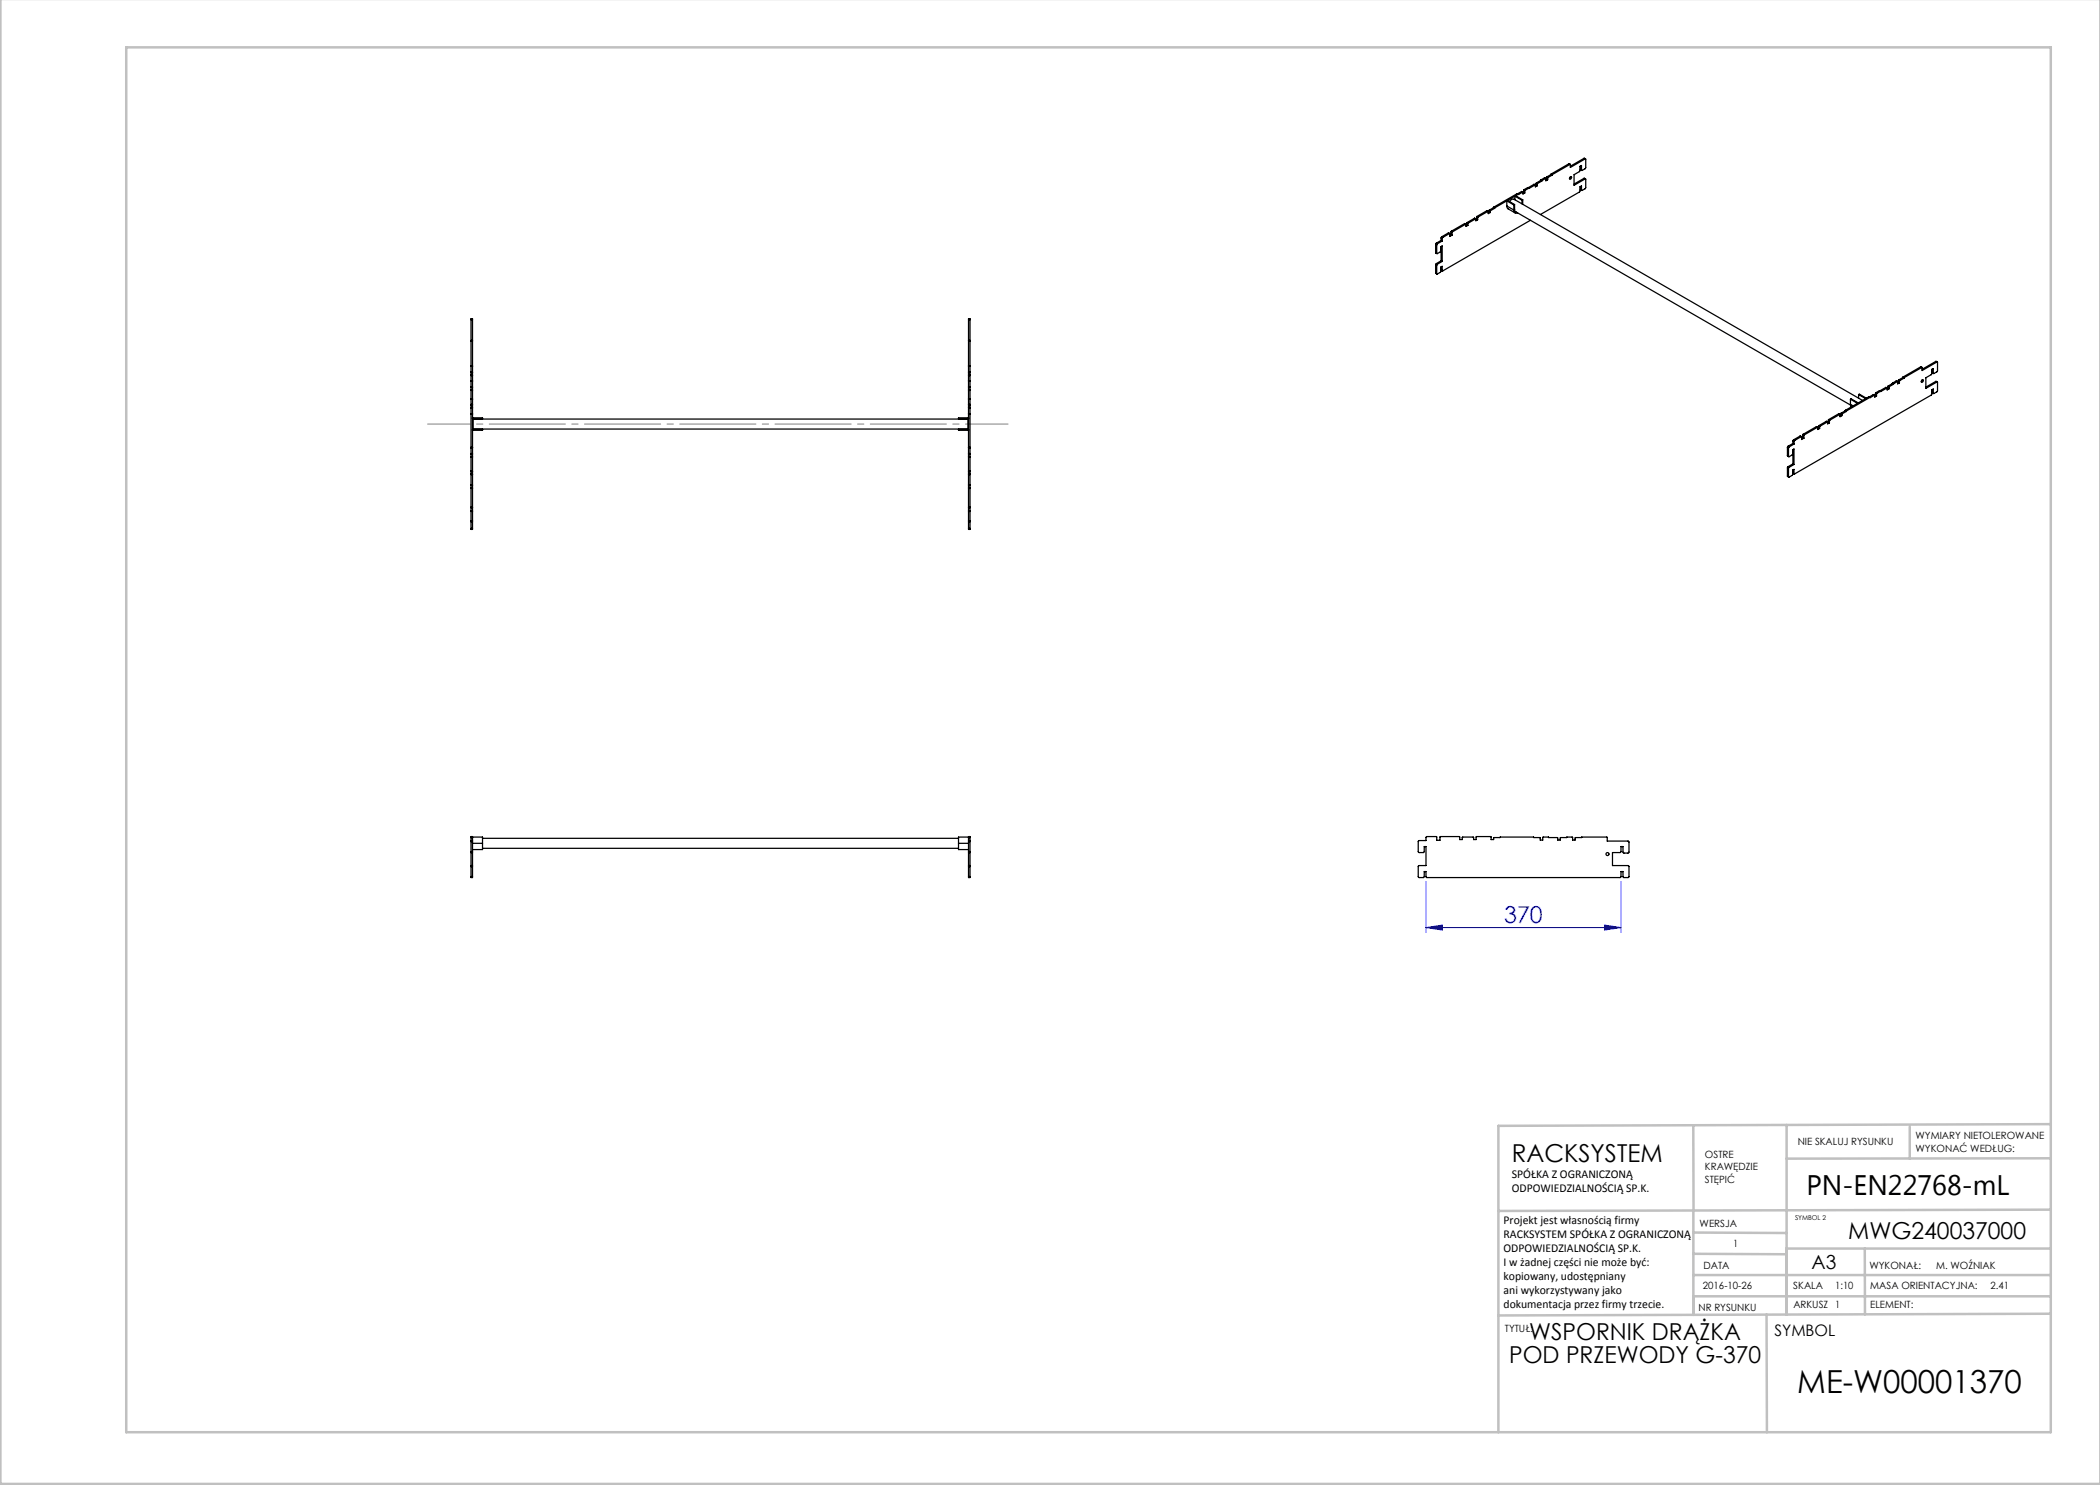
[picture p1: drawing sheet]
<svg xmlns="http://www.w3.org/2000/svg" width="420mm" height="297mm" viewBox="0 0 420 297" stroke-linecap="round" stroke-linejoin="round" font-family="sans-serif">
<path d="M285.2 176.3v10.2M324.2 176.3v10.2M285.2 185.5l3.3-.5v1zM285.2 185.5h39M320.9 185l3.3 .5-3.3 .5z" fill="none" stroke="#00f" stroke-width=".2"/>
<path d="M201.6 84.8h-116.1" fill="none" stroke="#808080" stroke-width=".2" stroke-dasharray="15.2 1.3 1.3 1.3" stroke-dashoffset="6.7"/>
<g fill="none" stroke="#c0c0c0" stroke-width=".5">
<path d="M.1 -.1v296.9h419.9M25.2 9.5h385v276.9h-385zM338.7 225.2v16.9M357.3 225v37.9M382 225.4v6.3M410.1 224.8l-110.4 .4v61.2M410.1 231.7h-52.8M338.7 259.3h71.5M338.7 255h71.5M338.7 250.8l18.6 .1M338.7 246.5l18.6 .1M338.7 242.1v20.9"/>
<path d="M373 249.7v13.2M410.1 241.9l-110.4 .3M410.2 249.7h-52.9v13.2M353.3 262.9l.1 23.5M410.2 262.7l-110.5 .4"/>
</g>
<path d="M285.2 185.5l3.3-.5v1zM320.9 185l3.3 .5-3.3 .5z" fill="#00f"/>
<g fill="none" stroke="#000" stroke-width=".25">
<path d="M303 40v-.8l1.4 .9M303.1 39.2l1.4 .8M303.4 38.7l.3 .2M303.4 38.7l-4.7 2.7M303.5 38.7h.1M303.6 38.9h.1M303.6 38.9l-4.6 2.7M303.7 38.9h.1M304.3 38.3l.3 .1M304.3 38.3l-.8 .5M304.3 38.3l.2 .1M304.5 38.4l.1 .4 .3-.2"/>
<path d="M304.5 38.4l-.8 .5M304.5 40l-.1 .1M304.5 40v.9M304.7 38.5l.2 .1M304.7 38.1l.2 .1M304.7 38.1v.4M304.7 38.5l-.1 .1M304.8 37.9l-.1 .2M304.8 37.9l.2 .2M304.9 38.2v.4M305 38.1l-.1 .1M305.5 37.5l.3 .2"/>
<path d="M305.5 37.5l-.7 .4M305.6 37.5h.1M305.8 37.7l-.8 .4M306.8 36.9l.2 .1M306.8 36.9l-1.2 .7M307 37l.1 .4 .3-.2M307 37l-1.2 .7M307.2 37l.2 .2M307.2 37l-.1 .1M307.2 36.7l.2 .1M307.2 36.7v.3M307.3 36.6l-.1 .1"/>
<path d="M307.3 36.6l.2 .1M307.4 36.8v.4M307.5 36.7l-.1 .1M308.1 36.1l.2 .1M308.1 36.1l-.8 .5M308.1 36.1h.1M308.2 36l-.1 .1M308.2 36l.2 .1M308.3 36.2l-.8 .5M308.3 36.2h.1M308.4 36.1l-.1 .1M308.9 35.6l.3 .1"/>
<path d="M308.9 35.6l-.7 .4M308.9 35.6l.2 .1M309.1 35.7l.1 .5 .3-.3M309.1 35.7l-.7 .4M309.3 35.8l-.1 .1M309.3 35.8l.2 .1M309.3 35.5l.2 .1M309.3 35.5v.3M309.4 35.4l-.1 .1M309.4 35.4l.2 .1M309.5 35.6v.3M309.6 35.5l-.1 .1"/>
<path d="M310.2 34.9l-.8 .5M310.2 34.9l.2 .1M310.2 34.8v.1M310.2 34.8l.2 .2M310.3 34.8h-.1M310.3 34.8l.2 .1M310.4 35l-.8 .5M310.4 35h.1M310.5 34.9l-.1 .1M313.8 32.8l.2 .1M313.8 32.8l-3.5 2M313.8 32.7v.1"/>
<path d="M314 35.4l.1-.1a.23 .23 0 0 1 .2 .4 .23 .23 0 0 1-.4 0zM314.1 35.3l-.2 .4M316.1 33.9l.2 .2M316.1 37.9l.2 .2M316.1 33.9l.2 .1M316.1 37.9l.2 .1M316.1 33.2v.7M316.1 37.3v.6M316.3 34v-.9l-.3 .2v1l-1.2 .6v2.2l2.2-1.3M316.3 38v-.8l-.3 .1-.1 1.1-7.8 4.5M316.8 31.7l.3 .1M316.8 35.7l.3 .1"/>
<path d="M316.8 31.7l.2 .1M316.8 31.7l-2.7 1.5M316.8 35.7l.2 .1M316.8 35.7l-2 1.1M317 31.8l-2.9 1.7-.1-.6-3.5 2M317 31.8l.1 .1v1.7l-.7 .5-.1-.1M317 35.8l.1 .1v1.7l-.7 .5-.1-.1M287.1 50.5l.3 .2M287.1 54.6l.3 .2M287.1 48.9l.2 .1M287.1 50.5l.2 .1M287.1 48.9v1.6"/>
<path d="M287.1 53v1.6M287.1 53l.2 .1M287.1 54.6l.2 .1M287.3 48.6l-.2 .3M287.3 52.7l-.2 .3M287.3 48.6l.2 .2M287.3 52.7l.2 .1M287.3 50.6l.2 .1 .6-.4 .1-1 .2-.1v3.1M287.3 49v1.6M287.3 53.1v1.6M287.5 52.8l-.2 .3M287.5 48.8l-.2 .2"/>
<path d="M288.2 54l.3 .2M288.2 48.1l.2 .1M288.2 48.1l-.9 .5M288.2 47.6l.2 .1M288.2 47.6v.5M288.2 49.3v2.9M288.2 53.4v.6M288.2 52.2l.2 .1M288.2 52.2l-.9 .5M288.2 54l.2 .1M288.4 47.3l-.2 .3M288.4 47.3l.2 .2"/>
<path d="M288.4 54.1v-.8l-.2 .1-.1 1-.6 .4-.2-.1M288.4 48.2l-.9 .6M288.4 47.7v.5M288.4 52.3l-.9 .5M288.6 47.5l-.2 .2M289.7 46.6l.2 .1M289.7 46.6l-1.3 .7M289.9 46.7l.1 .6 .4-.3M289.9 46.7l-1.3 .8M290.2 46.9l.2 .1M290.2 46.4l.2 .1M290.2 46.9l-.2 .1"/>
<path d="M290.2 46.4v.5M290.3 46.2l-.1 .2M290.3 46.2l.2 .2M290.4 46.5v.5M290.5 46.4l-.1 .1M292.9 44.7l.3 .1M292.9 44.7l.2 .1M292.9 44.7l-2.6 1.5M293.1 44.8l.1 .5 .4-.2M293.1 44.8l-2.6 1.6M293.4 45l.2 .1M293.4 44.6l.2 .2"/>
<path d="M293.4 45h-.2M293.4 44.6v.4M293.4 44.5v.1M293.4 44.5l.2 .1M293.6 44.8v.3M293.6 44.6v.2M294.9 43.7l.3 .1M294.9 43.7l-1.5 .8M294.9 43.7h.1M295.3 43.8l.2 .1M295.3 43.4l.2 .1M295.3 43.4v.4"/>
<path d="M295.3 43.8l-.1 .1M295.4 43.3l-.1 .1M295.4 43.3l.2 .1M295.5 43.9l-.3 .3-.1-.4-1.5 .8M295.5 43.5v.4M295.6 43.4l-.1 .1M297.4 42.2l.2 .1M297.4 42.2l-2 1.1M297.4 42.1v.1M297.8 42.4l.2 .1M297.8 42.4l-.2 .1M297.8 42.2l.2 .1"/>
<path d="M297.8 42.2v.2M297.9 42l-.1 .2M297.9 42l.2 .2M298 42.5l-.4 .2v-.4l-2 1.1M298 42.3v.2M298.1 42.2l-.1 .1M298.7 41.6l.2 .1M298.7 41.6l-.8 .4M298.7 41.5v.1M298.7 41.5l.2 .1M298.7 41.4v.1M298.7 41.4l.3 .2"/>
<path d="M298.9 41.7l-.8 .5M298.9 41.6v.1M299 41.6h-.1M301.4 41.2l.2 .5 1.4 .9M301.4 41.2l1.4 .8M301.5 40.1l1.4 .8M301.9 40.3a.82 .82 0 0 1 .9-.4l69.7 40.2M302.8 42a.52 .52 0 0 0 .2 .5 .52 .52 0 0 0 .5 .1M302.8 41v1M302.8 41l-1.4-.8v1M302.9 41.9l.1 .4 .3 .2M302.9 40.9l-.1 .1"/>
<path d="M302.9 40.9v1M302.9 41.9l-.1 .1M303 42.3l67.1 38.7M304.4 40.1v.7M306.1 44.1l-17.5 10.1-.2-.1M94.2 68.1v.1M94.2 75v.1M94.2 76.1v.1M94.2 79.8v.1M94.2 73.2h.1M94.2 73.2v.1M94.2 76.2h.1"/>
<path d="M94.2 79.8h.1M94.2 74.4v.1M94.2 78v.1M94.2 77.4v.1M94.2 63.9v-.2h.3v.2M94.2 63.9v4.2M94.2 68.2v5M94.2 73.3v1.1M94.2 74.5v.5M94.2 75.1v1M94.2 76.2v1.2M94.2 77.5v.5"/>
<path d="M94.2 78.1v1.7M94.2 79.9v1M94.2 68.1h.3M94.2 68.2h.3M94.2 73.2h.3M94.2 75h.3M94.2 75.1h.3M94.2 76.1h.3M94.2 76.2h.3M94.2 79.8h.3M94.2 79.9h.3M94.2 73.3h.3"/>
<path d="M94.2 74.4h.3M94.2 74.5h.3M94.2 78h.3M94.2 78.1h.3M94.2 77.4h.3M94.2 77.5h.3M94.2 63.9h.3M94.5 68.1v.1M94.5 75v.1M94.5 76.1v.1M94.5 79.8v.1M94.5 73.2h.1"/>
<path d="M94.5 73.2v.1M94.5 76.2h.1M94.5 79.8h.1M94.5 74.4v.1M94.5 78v.1M94.5 77.4v.1M94.5 63.9v4.2M94.5 68.2v5M94.5 73.3v1.1M94.5 74.5v.5M94.5 75.1v1M94.5 76.2v1.2"/>
<path d="M94.5 77.5v.5M94.5 78.1v1.7M94.5 79.9v1M193.7 68.1v.1M193.7 75v.1M193.7 76.1v.1M193.7 79.8v.1M193.7 73.2h.1M193.7 73.2v.1M193.7 76.2h.1M193.7 79.8h.1M193.7 74.4v.1"/>
<path d="M193.7 78v.1M193.7 77.4v.1M193.7 63.9v-.2h.3v.2M193.7 63.9v4.2M193.7 68.2v5M193.7 73.3v1.1M193.7 74.5v.5M193.7 75.1v1M193.7 76.2v1.2M193.7 77.5v.5M193.7 78.1v1.7M193.7 79.9v1"/>
<path d="M193.7 68.1h.3M193.7 68.2h.3M193.7 73.2h.3M193.7 75h.3M193.7 75.1h.3M193.7 76.1h.3M193.7 76.2h.3M193.7 79.8h.3M193.7 79.9h.3M193.7 73.3h.3M193.7 74.4h.3M193.7 74.5h.3"/>
<path d="M193.7 78h.3M193.7 78.1h.3M193.7 77.4h.3M193.7 77.5h.3M193.7 63.9h.3M194 68.1v.1M194 75v.1M194 76.1v.1M194 79.8v.1M194 73.2h.1M194 73.2v.1M194 76.2h.1"/>
<path d="M194 79.8h.1M194 74.4v.1M194 78v.1M194 77.4v.1M194 63.9v4.2M194 68.2v5M194 73.3v1.1M194 74.5v.5M194 75.1v1M194 76.2v1.2M194 77.5v.5M194 78.1v1.7"/>
<path d="M194 79.9v1M370.1 79.9l1.4 .8M370.1 79.9l.1-.1 1.4 .8M370.1 79.9v1M371.7 78.9l.2-.1 1.4 .8-.2 .1zM371.7 78.9v.7M373.8 79.3l.2 .2M373.8 79.3l-4.7 2.8M373.8 79.3h.1M374 79.5h.1M374 79.5l-4.7 2.7M374.1 79.5h.1"/>
<path d="M374.7 78.9l.2 .1M374.7 78.9l-.8 .5M374.7 78.9h.1M375.1 78.7l.2 .1M375.1 79.1l.2 .1M375.1 78.7v.4M375.1 79.1l-.1 .1M375.2 78.6l-.1 .1M375.2 78.6l.2 .1M375.3 79.2l-.3 .2-.1-.4-.8 .5M375.3 78.8v.4M375.4 78.7l-.1 .1"/>
<path d="M375.9 78.1l.3 .2M375.9 78.1l-.7 .5M375.9 78.1h.1M375.9 78.1l.2 .2M376.1 78.3l-.7 .4M376.2 78.3h.1M377.1 77.5l.3 .1M377.1 77.5l-1.1 .7M377.4 77.6v.4l.4-.2M377.4 77.6l-1.2 .7M377.6 77.3l.2 .2M377.6 77.7h-.2"/>
<path d="M377.6 77.7l.2 .1M377.6 77.3v.4M377.6 77.2v.1M377.6 77.2l.3 .1M377.8 77.5v.3M377.9 77.3l-.1 .2M378.5 76.7l.2 .2M378.5 76.7l-.9 .5M378.5 76.7h.1M378.5 76.7l.2 .1M378.5 76.6v.1M378.5 76.6l.2 .1"/>
<path d="M378.7 76.9l-.8 .4M378.7 76.8v.1M378.7 76.7v.1M379.2 76.2l.3 .1M379.2 76.2l-.7 .4M379.3 76.2h-.1M379.7 76.4l.2 .2M379.7 76.1l.2 .1M379.7 76.4l-.2 .1M379.7 76.1v.3M379.7 76v.1M379.7 76l.3 .1"/>
<path d="M379.9 76.6l-.4 .2v-.5l-.8 .4M379.9 76.2v.4M380 76.1l-.1 .1M380.6 75.5l.2 .1M380.6 75.5l-.9 .5M380.6 75.5h.1M380.6 75.4v.1M380.6 75.4l.2 .1M380.8 75.6l-.8 .5M380.8 75.6h.1M380.8 75.5v.1M384.1 73.4l.3 .1"/>
<path d="M384.1 73.4l-3.5 2M384.2 73.4h-.1M384.4 76.1l.1-.2a.23 .23 0 0 1 .1 .4 .23 .23 0 0 1-.3 0zM384.5 76l-.2 .3M386.4 74.5l.3 .2M386.4 78.5l.3 .2M386.4 74.5l.3 .1M386.4 73.8v.7M386.4 77.9v.6M386.4 78.5l.3 .1M386.7 74.6v-.9l-.3 .2-.1 1-1.1 .7v2.1l2.2-1.3M386.7 78.6v-.8l-.3 .2v.8l-.2 .2-27.3 15.8-.1-.1"/>
<path d="M387.1 72.3l.4 .1M387.1 76.3l.4 .1M387.1 72.3l.3 .1M387.1 72.3l-2.7 1.6M387.1 76.3l.3 .1M387.1 76.3l-1.9 1.1M387.4 72.4l-3 1.7v-.6l-3.6 2M387.4 72.4l.1 .1v1.7l-.7 .5-.1-.1M387.4 76.4l.1 .1v1.7l-.7 .5-.1-.1M94.2 91.3v.1M94.2 94.2v.1M94.2 97.6v.1"/>
<path d="M94.2 94.8v.1M94.2 97v.1M94.2 80.9v.1M94.2 82.8h.1M94.2 89.5h.1M94.2 82.7v.1M94.2 89.5v.1M94.2 81.5v.1M94.2 90.7v.1M94.2 81v.5M94.2 81.6v1.1M94.2 82.8v6.7"/>
<path d="M94.2 89.6v1.1M94.2 90.8v.5M94.2 91.4v2.8M94.2 94.3v.5M94.2 94.9v2.1M94.2 97.1v.5M94.2 97.7v3.7M94.2 91.4h.3M94.2 94.2h.3M94.2 91.3h.3M94.2 94.3h.3M94.2 97.7h.3"/>
<path d="M94.2 97.6h.3M94.2 94.8h.3M94.2 94.9h.3M94.2 97h.3M94.2 97.1h.3M94.2 80.9h.3M94.2 81h.3M94.2 82.8h.3M94.2 89.5h.3M94.2 82.7h.3M94.2 89.6h.3M94.2 81.5h.3"/>
<path d="M94.2 81.6h.3M94.2 90.7h.3M94.2 90.8h.3M94.5 91.3v.1M94.5 94.2v.1M94.5 97.6v.1M94.5 94.8v.1M94.5 97v.1M94.5 80.9v.1M94.5 82.8h.1M94.5 89.5h.1M94.5 82.7v.1"/>
<path d="M94.5 89.5v.1M94.5 81.5v.1M94.5 90.7v.1M94.5 81v.5M94.5 81.6v1.1M94.5 82.8v6.7M94.5 89.6v1.1M94.5 90.8v.5M94.5 91.4v2.8M94.5 94.3v.5M94.5 94.9v2.1M94.5 97.1v.5"/>
<path d="M94.5 97.7v3.7M94.5 83.6h2v.2M94.5 83.8h2M94.5 85.9h2M94.6 83.8h99v2h-99zM96.5 85.8v.1M96.5 83.8h.1M96.5 85.9v.2h-2M191.7 83.8h.1M191.7 85.8v.1M191.7 85.9v.2h2M191.7 83.8h2"/>
<path d="M191.7 85.9h2M193.7 91.3v.1M193.7 94.2v.1M193.7 97.6v.1M193.7 94.8v.1M193.7 97v.1M193.7 80.9v.1M193.7 82.8h.1M193.7 89.5h.1M193.7 82.7v.1M193.7 89.5v.1M193.7 81.5v.1"/>
<path d="M193.7 90.7v.1M193.7 81v.5M193.7 81.6v1.1M193.7 82.8v6.7M193.7 89.6v1.1M193.7 90.8v.5M193.7 91.4v2.8M193.7 94.3v.5M193.7 94.9v2.1M193.7 97.1v.5M193.7 97.7v3.7M193.7 83.6h-2v.2"/>
<path d="M193.7 91.4h.3M193.7 94.2h.3M193.7 91.3h.3M193.7 94.3h.3M193.7 97.7h.3M193.7 97.6h.3M193.7 94.8h.3M193.7 94.9h.3M193.7 97h.3M193.7 97.1h.3M193.7 80.9h.3M193.7 81h.3"/>
<path d="M193.7 82.8h.3M193.7 89.5h.3M193.7 82.7h.3M193.7 89.6h.3M193.7 81.5h.3M193.7 81.6h.3M193.7 90.7h.3M193.7 90.8h.3M194 91.3v.1M194 94.2v.1M194 97.6v.1M194 94.8v.1"/>
<path d="M194 97v.1M194 80.9v.1M194 82.8h.1M194 89.5h.1M194 82.7v.1M194 89.5v.1M194 81.5v.1M194 90.7v.1M194 81v.5M194 81.6v1.1M194 82.8v6.7M194 89.6v1.1"/>
<path d="M194 90.8v.5M194 91.4v2.8M194 94.3v.5M194 94.9v2.1M194 97.1v.5M194 97.7v3.7M357.5 91.1l.2 .2M357.5 95.2l.2 .2M357.5 91.1l.2 .1M357.5 89.5l.2 .1M357.5 89.5v1.6M357.5 93.6v1.6"/>
<path d="M357.5 93.6l.2 .1M357.5 95.2l.2 .1M357.6 89.2l-.1 .3M357.6 93.3l-.1 .3M357.6 89.2l.2 .2M357.6 93.3l.2 .2M357.7 91.2l.1 .1 .7-.4v-1l.3-.1v3.1M357.7 89.6v1.6M357.7 93.7v1.6M357.8 93.5l-.1 .2M357.8 89.4l-.1 .2M358.6 94.6l.2 .2"/>
<path d="M358.6 88.7l.2 .1M358.6 88.7l-1 .5M358.6 88.2l.2 .1M358.6 88.2v.5M358.6 89.9v2.9M358.6 94v.6M358.6 92.8l.2 .1M358.6 92.8l-1 .5M358.6 94.6l.2 .1M358.7 88l-.1 .2M358.7 88l.2 .1M358.8 94.7v-.8l-.3 .1v1l-.7 .4-.1-.1"/>
<path d="M358.8 88.8l-1 .6M358.8 88.3v.5M358.8 92.9l-1 .6M358.9 88.1l-.1 .2M360 87.2l.3 .1M360 87.2l-1.3 .8M360.1 87.2h-.1M360.6 87.5l.2 .1M360.6 87l.2 .1M360.6 87.5l-.3 .2M360.6 87v.5M360.6 86.9v.1"/>
<path d="M360.6 86.9l.2 .1M360.8 87.6l-.5 .3v-.6l-1.4 .8M360.8 87.1v.5M360.8 87v.1M363.3 85.3l.2 .1M363.3 85.3l-2.7 1.6M363.3 85.3h.1M363.7 85.6l.2 .1M363.7 85.2l.2 .2M363.7 85.6l-.1 .1M363.7 85.2v.4M363.8 85.1l-.1 .1"/>
<path d="M363.8 85.1l.2 .1M363.9 85.7l-.3 .2-.1-.5-2.7 1.6M363.9 85.4v.3M364 85.2l-.1 .2M365.2 84.3l.3 .1M365.2 84.3l-1.4 .8M365.3 84.3h-.1M365.7 84.4l-.2 .1M365.7 84l.2 .2M365.7 84.4l.2 .2M365.7 84v.4M365.7 83.9v.1"/>
<path d="M365.7 83.9l.3 .1M365.9 84.6l-.4 .2v-.4l-1.5 .8M365.9 84.2v.4M366 84l-.1 .2M367.7 82.8l.3 .1M367.7 82.8l-2 1.1M367.8 82.8h-.1M368.1 83l.3 .1M368.1 83l-.1 .1M368.1 82.8l.3 .1M368.1 82.8v.2M368.2 82.6l-.1 .2"/>
<path d="M368.2 82.6l.2 .2M368.4 83.1l-.4 .2-.1-.4-1.9 1.1M368.4 82.9v.2M368.4 82.8v.1M369 82.2l.2 .1M369 82.2l-.8 .4M369.1 82.1l-.1 .1M369.1 82.1l.2 .1M369.1 82.1h.1M369.2 82.3l-.8 .5M369.3 82.2l-.1 .1M369.3 82.2h.1"/>
<path d="M370.1 80.9l.2 .5M370.1 80.9l.5 .3M94.2 101.4v.1M94.2 102.2v.1M94.2 104.1v.2M94.2 105.7v.2h.3v-.2M94.2 101.5v.7M94.2 102.3v1.8M94.2 104.3v1.4M94.2 101.4h.3M94.2 101.5h.3M94.2 102.2h.3"/>
<path d="M94.2 102.3h.3M94.2 104.1h.3M94.2 104.3h.3M94.2 105.7h.3M94.5 101.4v.1M94.5 102.2v.1M94.5 104.1v.2M94.5 101.5v.7M94.5 102.3v1.8M94.5 104.3v1.4M193.7 101.4v.1M193.7 102.2v.1"/>
<path d="M193.7 104.1v.2M193.7 105.7v.2h.3v-.2M193.7 101.5v.7M193.7 102.3v1.8M193.7 104.3v1.4M193.7 101.4h.3M193.7 101.5h.3M193.7 102.2h.3M193.7 102.3h.3M193.7 104.1h.3M193.7 104.3h.3M193.7 105.7h.3"/>
<path d="M194 101.4v.1M194 102.2v.1M194 104.1v.2M194 101.5v.7M194 102.3v1.8M194 104.3v1.4M94.2 175.3v.2h.3v-.2M94.2 173.1v.2M94.2 168.1v.2M94.2 170.3v.2M94.2 167.5v-.2h.3v.2M94.2 175.3h.3"/>
<path d="M94.2 173.1h.3M94.2 173.3h.3M94.2 167.5v.6M94.2 168.3v2M94.2 170.5v2.6M94.2 173.3v2M94.2 168.1h.3M94.2 168.3h.3M94.2 170.3h.3M94.2 170.5h.3M94.2 167.5h.3M94.5 173.1v.2"/>
<path d="M94.5 168.1v.2M94.5 170.3v.2M94.5 167.5v.6M94.5 168.3v2M94.5 170.5v2.6M94.5 173.3v2M94.5 167.4h2v1.3M94.5 168.7h2M96.5 168.7v1.2h-2M96.5 169.7h95.2M96.5 167.7h95.2M191.7 168.7v1.2h2"/>
<path d="M191.7 168.7h2M193.7 168.1v.2M193.7 173.1v.2M193.7 175.3v.2h.3v-.2M193.7 170.3v.2M193.7 167.5v-.2h.3v.2M193.7 175.3h.3M193.7 173.1h.3M193.7 173.3h.3M193.7 168.1h.3M193.7 168.3h.3M193.7 170.3h.3"/>
<path d="M193.7 170.5h.3M193.7 167.5h.3M193.7 167.5v.6M193.7 168.3v2M193.7 170.5v2.6M193.7 173.3v2M193.7 167.4h-2v1.3M194 168.1v.2M194 173.1v.2M194 170.3v.2M194 167.5v.6M194 168.3v2"/>
<path d="M194 170.5v2.6M194 173.3v2M283.7 168.2l1.5-.1v-.6l.2-.2h1.9v.8h.7l.1-.8h3.8v.6h.5l.1-.5h2.1l.1 .5h.5l.1-.6h2.8l.1 .6h.5l.1-.4 1.3-.1h6.6l1.3 .1v.5h.5l.1-.6 2.9 .1v.5h.5l.1-.5 1.3-.1h1.1v.6h.5l.1-.5 6.3-.1v.8l4.4 .1-.1 2.3h-1l-.1-1.3h-.4l-.1 1.2h-1.6v2.6h3.2l.1 2.3-.2 .1h-.9l-.1-1.2h-.4v1.1l-.2 .1h-38.6l-.2-.1v-1.1h-.4v1.2h-1l-.2-.2 .1-2.1 1.5-.1v-3.8h-.4v1.2h-1.1z"/>
<circle cx="321.5" cy="170.8" r=".3"/>
</g>
<text font-size="6.3" x="359.4" y="278.5">ME-W00001370</text>
<text font-size="5.6" x="361.3" y="239.1">PN-EN22768-mL</text>
<text font-size="4.9" x="302.4" y="232.4">RACKSYSTEM</text>
<text font-size="4.7" fill="#00f" x="300.8" y="184.5">370</text>
<g font-size="4.7">
<text x="369.6" y="247.8">MWG240037000</text>
<text x="305.9" y="268.1">WSPORNIK DRĄŻKA</text>
<text x="301.8" y="272.6">POD PRZEWODY G-370</text>
</g>
<text font-size="3.9" x="362.3" y="253.8">A3</text>
<text font-size="3.2" x="354.9" y="267.2">SYMBOL</text>
<g font-size="2.4">
<text x="302.4" y="235.6">SPÓŁKA Z OGRANICZONĄ</text>
<text x="302.4" y="238.4">ODPOWIEDZIALNOŚCIĄ SP.K.</text>
<text x="300.7" y="244.7">Projekt jest własnością firmy</text>
<text x="300.7" y="247.5">RACKSYSTEM SPÓŁKA Z OGRANICZONĄ</text>
<text x="300.7" y="250.3">ODPOWIEDZIALNOŚCIĄ SP.K.</text>
<text x="300.7" y="253.1">I w żadnej części nie może być:</text>
<text x="300.7" y="256">kopiowany, udostępniany</text>
<text x="300.7" y="258.8">ani wykorzystywany jako</text>
<text x="300.7" y="261.6">dokumentacja przez firmy trzecie.</text>
</g>
<g font-size="2">
<text x="383.1" y="227.9">WYMIARY NIETOLEROWANE</text>
<text x="341" y="231.6">OSTRE</text>
<text x="359.5" y="228.9">NIE SKALUJ RYSUNKU</text>
<text x="383.1" y="230.4">WYKONAĆ WEDŁUG:</text>
<text x="341" y="234.1">KRAWĘDZIE</text>
<text x="341" y="236.6">STĘPIĆ</text>
<text x="339.9" y="245.4">WERSJA</text>
<text x="346.6" y="249.5">1</text>
<text x="340.6" y="257.7">2016-10-26</text>
<text x="340.7" y="253.8">DATA</text>
<text x="358.7" y="257.7">SKALA</text>
<text x="367" y="257.7">1:10</text>
<text x="373.9" y="253.8">WYKONAŁ:</text>
<text x="374.1" y="257.7">MASA ORIENTACYJNA:</text>
<text x="387.2" y="253.8">M. WOŹNIAK</text>
<text x="398.1" y="257.7">2.41</text>
<text x="339.7" y="262.3">NR RYSUNKU</text>
<text x="358.7" y="261.7">ARKUSZ 1</text>
<text x="374.1" y="261.7">ELEMENT:</text>
<text x="301" y="266.4">TYTUŁ:</text>
</g>
<text font-size="1.3" x="359" y="244">SYMBOL 2</text>
</svg>
